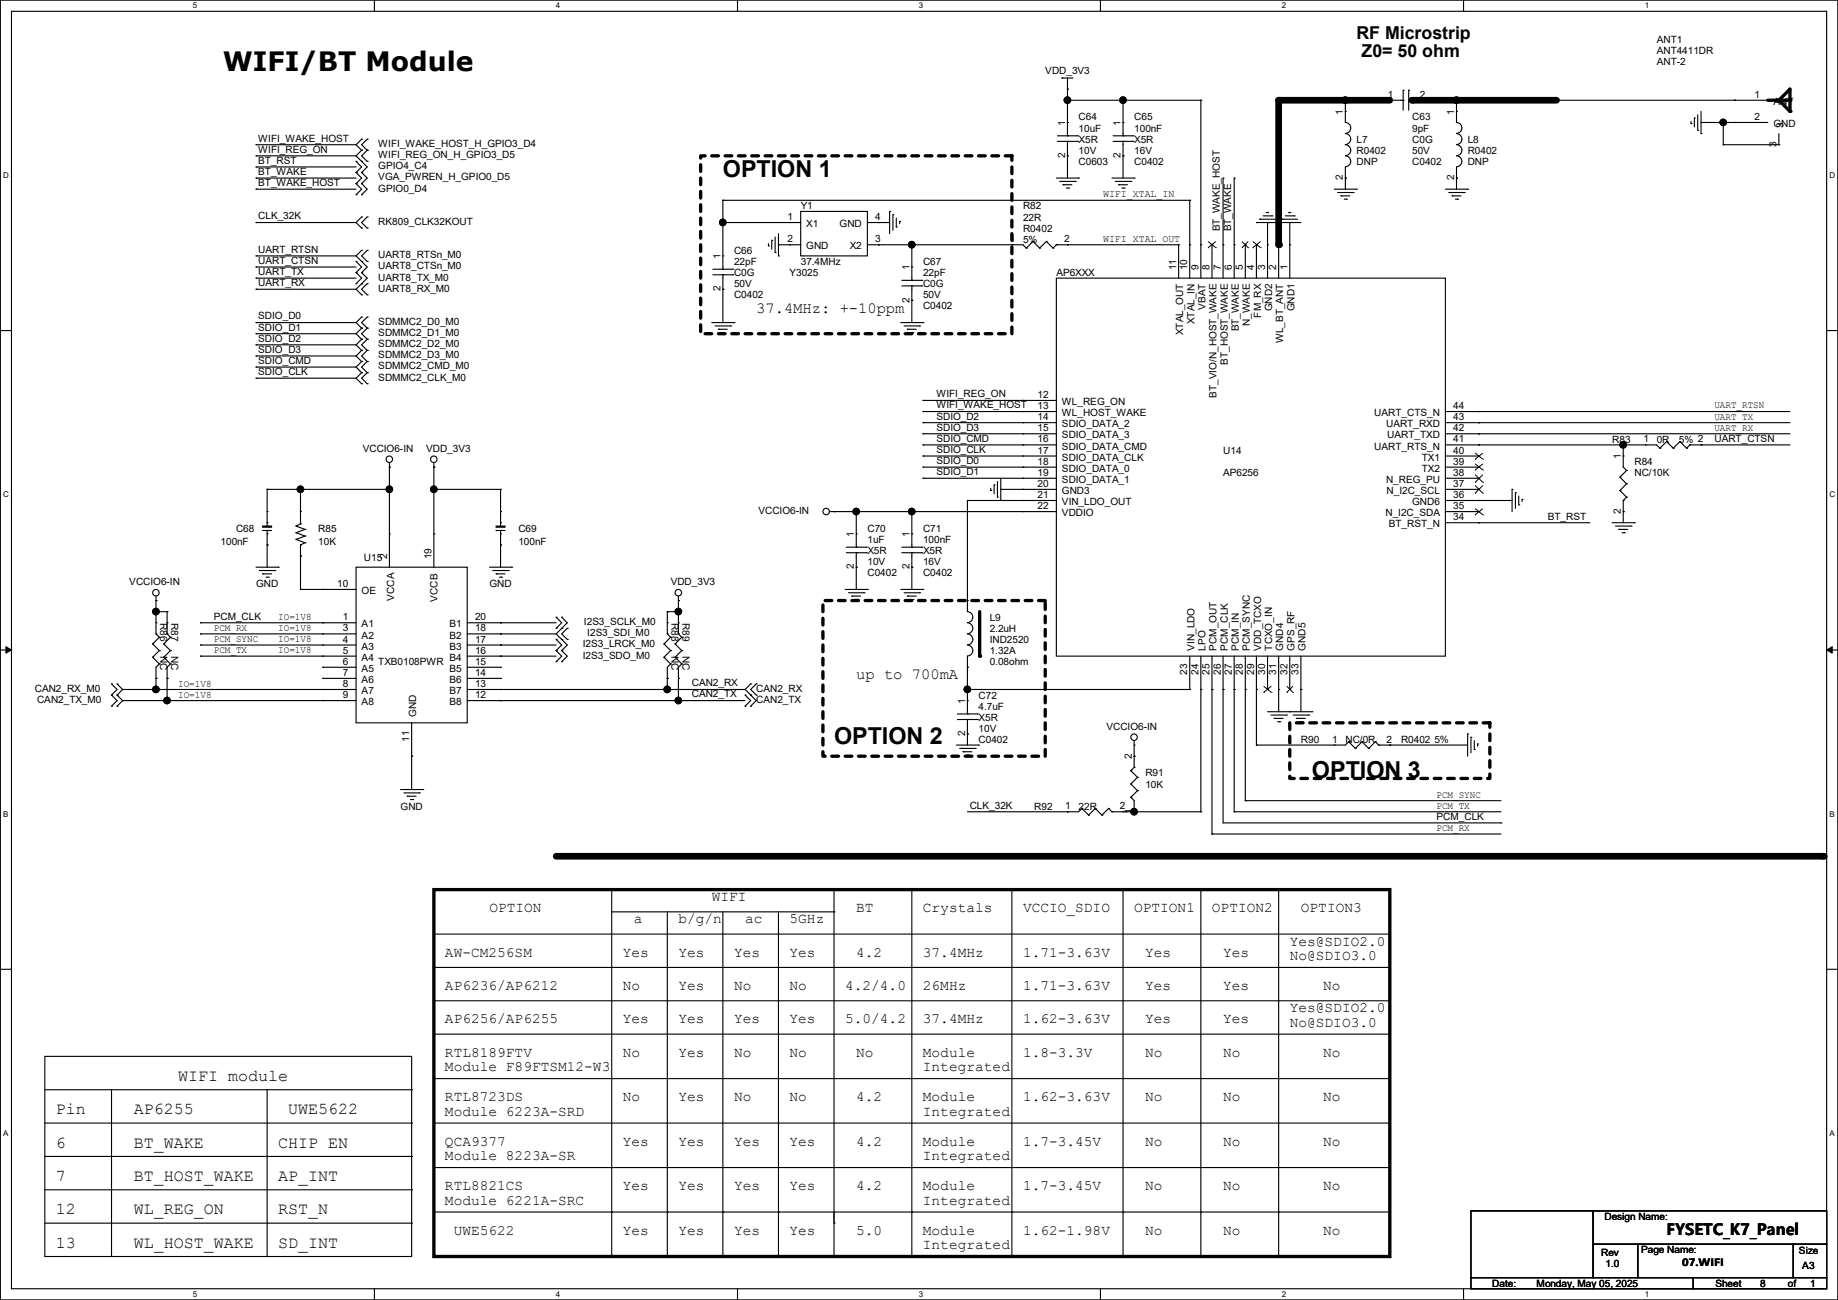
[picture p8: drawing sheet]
<svg xmlns="http://www.w3.org/2000/svg" width="420mm" height="297mm" viewBox="0 0 420 297" stroke-linecap="round" stroke-linejoin="round" font-family="sans-serif">
<path d="M.1 0h419.8v297h-419.8zM2.6 2.6h414.8v291.8h-414.8z" fill="none" stroke="#000" stroke-width=".25"/>
<g fill="#fff">
<path d="M44.1 .3h.9v2h-.9z"/>
<path d="M44.1 294.7h.9v2h-.9z"/>
</g>
<path d="M85.6 0v2.6M85.6 294.4v2.6" fill="none" stroke="#000" stroke-width=".25"/>
<g fill="#fff">
<path d="M127 .3h1v2h-1z"/>
<path d="M127 294.7h1v2h-1z"/>
</g>
<path d="M168.5 0v2.6M168.5 294.4v2.6" fill="none" stroke="#000" stroke-width=".25"/>
<g fill="#fff">
<path d="M210 .3h.9v2h-.9z"/>
<path d="M210 294.7h.9v2h-.9z"/>
</g>
<path d="M251.5 0v2.6M251.5 294.4v2.6" fill="none" stroke="#000" stroke-width=".25"/>
<g fill="#fff">
<path d="M292.9 .3h1v2h-1z"/>
<path d="M292.9 294.7h1v2h-1z"/>
</g>
<path d="M334.4 0v2.6M334.4 294.4v2.6" fill="none" stroke="#000" stroke-width=".25"/>
<g fill="#fff">
<path d="M375.9 .3h1v2h-1z"/>
<path d="M375.9 294.7h1v2h-1z"/>
<path d="M.7 39h1.3v2h-1.3z"/>
<path d="M418 39h1.3v2h-1.3z"/>
<path d="M.7 112h1.3v2h-1.3z"/>
<path d="M418 112h1.3v2h-1.3z"/>
</g>
<path d="M.1 75.5h2.5M417.4 75.5h2.5" fill="none" stroke="#000" stroke-width=".25"/>
<g fill="#fff">
<path d="M.7 185h1.2v1.9h-1.2z"/>
<path d="M418 185h1.2v1.9h-1.2z"/>
</g>
<path d="M.1 148.5h2.5M417.4 148.5h2.5" fill="none" stroke="#000" stroke-width=".25"/>
<path d="M1.4 147.7l1.2 .8-1.2 .7zM417.4 148.5l1.3-.8v1.5z" fill="#000" stroke="#000" stroke-width=".23"/>
<g fill="#fff">
<path d="M.7 257.9h1.2v2h-1.2z"/>
<path d="M418 257.9h1.2v2h-1.2z"/>
</g>
<g fill="none" stroke="#000" stroke-width=".25">
<path d="M242.7 17.8h.1M242.7 17.8h2.5M243.9 17.8v13.2M58.5 38.1h.1M58.5 33.1h.1M58.5 35.6h.1M58.5 33.1h22.9M58.5 38.1h22.9M58.5 35.6h22.9M81.4 39.4h.1M81.4 36.9h.1M81.4 35.6l2.5 2.5-1.3 1.3"/>
<path d="M81.4 36.9l1.2 1.2-1.2 1.3M81.4 39.4l1.2 1.3-1.2 1.3M81.4 33.1l1.2 1.2M82.6 39.4h.1M82.6 36.9h.1M82.6 31.8h.1M82.6 34.3h.1M82.6 39.4l1.3 1.3-1.3 1.3M82.6 31.8l-1.2 1.3M82.6 34.3l-1.2 1.3M83.9 34.3h.1M83.9 31.8h.1"/>
<path d="M83.9 36.9h.1M83.9 31.8l-1.3 1.3 1.3 1.2M83.9 34.3l-1.3 1.3 1.3 1.3M241.6 32.3h4.6M241.6 31h4.6M243.9 20.4h.1M243.9 31h.1M243.9 32.3h.1M243.9 28h.1M243.9 35.6h.1M243.9 22.9h.1M243.9 32.3v8.4"/>
<path d="M243.9 22.9h30.5M246.2 32.3h.1M246.2 31h.1M254.3 32.3h4.6M254.3 31h4.6M256.6 31h.1M256.6 32.3h.1M256.6 28h.1M256.6 35.6h.1M256.6 22.9h.1M256.6 22.9v8.1M256.6 32.3v8.4"/>
<path d="M258.9 32.3h.1M258.9 31h.1M274.4 22.9h.1M274.4 22.9v40.6M292.2 22.9h.1M292.2 22.9v40.6M292.2 22.9h28.4M307.4 22.9v5.1a1.25 1.25 0 0 1 1.3 1.2 1.25 1.25 0 0 1-1.3 1.3 1.27 1.27 0 0 1 1.3 1.2 1.27 1.27 0 0 1-1.3 1.3M307.4 33.1a1.25 1.25 0 0 1 1.3 1.2 1.25 1.25 0 0 1-1.3 1.3M307.4 35.6a1.25 1.25 0 0 1 1.3 1.3 1.25 1.25 0 0 1-1.3 1.2M307.4 25.4h.1M307.4 22.9h.1"/>
<path d="M307.4 38.1v5.1M317.6 22.9h.1M320.6 22.9h.1M320.6 20.6h.1M320.6 20.6v4.6M321.9 20.6h.1M321.9 22.9h.1M321.9 22.9h82M321.9 20.6v4.6M325.2 22.9h.1M332.8 22.9v5.1a1.25 1.25 0 0 1 1.3 1.2 1.25 1.25 0 0 1-1.3 1.3 1.27 1.27 0 0 1 1.3 1.2 1.27 1.27 0 0 1-1.3 1.3M332.8 33.1a1.25 1.25 0 0 1 1.3 1.2 1.25 1.25 0 0 1-1.3 1.3"/>
<path d="M332.8 35.6a1.25 1.25 0 0 1 1.3 1.3 1.25 1.25 0 0 1-1.3 1.2M332.8 25.4h.1M332.8 22.9h.1M332.8 38.1v5.1M386.4 28.2h.1M386.4 27.7v.5M387.2 27h.1M387.2 27v2M387.9 29.8h.1M387.9 26.2v3.6M388.7 30.5h.1M388.7 25.4v5.1"/>
<path d="M388.7 28h15.2M393.8 28h.1M393.8 33.1h.1M393.8 33.1h12.7M393.8 28v5.1M396.3 22.9h.1M396.3 28h.1M406.5 33.1h.1M406.5 30.5v2.6M58.5 40.7h.1M58.5 43.2h.1M58.5 58.5h.1"/>
<path d="M58.5 50.8h.1M58.5 40.7h22.9M58.5 43.2h22.9M58.5 50.8h22.9M58.5 58.5h22.9M81.4 44.5h.1M81.4 42h.1M81.4 59.7h.1M81.4 42l1.2 1.2-1.2 1.3M81.4 58.5l2.5 2.5-1.3 1.3M81.4 59.7l1.2 1.3-1.2 1.3M81.4 50.8l1.2 1.3"/>
<path d="M82.6 44.5h.1M82.6 42h.1M82.6 59.7h.1M82.6 57.2h.1M82.6 49.6h.1M82.6 52.1h.1M82.6 42l1.3 1.2-1.3 1.3M82.6 57.2l-1.2 1.3M82.6 49.6l-1.2 1.2M83.9 59.7h.1M83.9 57.2h.1M83.9 52.1h.1"/>
<path d="M83.9 49.6h.1M83.9 57.2l-1.3 1.3 1.3 1.2M83.9 49.6l-1.3 1.2 1.3 1.3M165.2 58.5h.1M165.2 45.8h.1M165.2 50.8h.1M165.2 45.8v15.7M165.2 50.8h17.8M165.2 45.8h106.7M175.6 56.2h.1M175.6 55.7v.5M176.4 54.9h.1"/>
<path d="M176.4 54.9v2M177.1 57.7h.1M177.1 54.1v3.6M177.9 58.5h.1M177.9 55.9h.1M177.9 53.4v5.1M177.9 55.9h5.1M180.4 50.8h.1M180.4 55.9h.1M183 48.3h15.2v10.2h-15.2zM198.2 50.8h5.1M198.2 55.9h35.6l.7 .8"/>
<path d="M200.7 55.9h.1M200.7 50.8h.1M203.3 48.3h.1M203.3 48.3v5.1M204 49.1h.1M204 49.1v3.5M204.8 51.9h.1M204.8 49.8v2.1M205.6 50.6h.1M205.6 50.6v.5M208.4 55.9h.1M208.4 55.9v8.2"/>
<path d="M231.2 55.9h.1M234.5 56.7h.1M236.1 55.2h.1M236.1 55.2l-1.6 1.5M236.1 55.2l1.5 1.5M237.6 56.7h.1M239.1 55.2h.1M239.1 55.2l-1.5 1.5M239.1 55.2l1.5 1.5M240.6 56.7h.1M241.4 55.9h.1M241.4 40.7h5.1"/>
<path d="M241.4 55.9l-.8 .8M241.4 55.9h27.9M242.1 41.4h3.6M242.9 42.2h.1M242.9 42.2h2M243.7 43h.5M243.9 55.9h.1M244.2 43h.1M245.7 41.4h.1M246.5 40.7h.1M254.1 40.7h5.1M254.8 41.4h3.6"/>
<path d="M255.6 42.2h.1M255.6 42.2h2M256.4 43h.5M256.9 43h.1M258.4 41.4h.1M259.2 40.7h.1M269.3 55.9h.1M269.3 55.9v7.6M271.9 55.9h.1M271.9 45.8h.1M271.9 45.8v17.7M274.4 55.9h.1"/>
<path d="M276.9 55.9h.1M276.9 55.9v7.6M279.5 55.9h.1M279.5 40.7h.1M279.5 40.7v22.8M282 55.9h.1M282 40.7h.1M282 40.7v22.8M284.6 55.9h.1M284.6 55.9v7.6M287.1 50.8h.1M287.1 55.9h.1"/>
<path d="M287.1 50.8h10.2M287.1 55.9v7.6M287.9 50.1h.1M287.9 50.1h3.5M288.6 49.3h2.1M289.4 48.6h.1M289.4 48.6h.5M289.6 55.9h.1M289.6 50.8h.1M289.6 50.8v12.7M290.7 49.3h.1M292.2 50.8h.1"/>
<path d="M292.2 55.9h.1M292.9 50.1h.1M292.9 50.1h3.6M293.7 49.3h2M294.5 48.6h.1M294.5 48.6h.5M294.7 55.9h.1M294.7 50.8h.1M294.7 50.8v12.7M295.7 49.3h.1M304.9 43.2h5.1M305.6 44h3.6"/>
<path d="M306.4 44.7h.1M306.4 44.7h2M307.2 45.5h.5M307.4 40.7h.1M307.7 45.5h.1M309.2 44h.1M310 43.2h.1M330.3 43.2h5.1M331 44h3.6M331.8 44.7h.1M331.8 44.7h2M332.6 45.5h.5"/>
<path d="M332.8 40.7h.1M333.1 45.5h.1M334.6 44h.1M335.4 43.2h.1M58.5 73.7h.1M58.5 76.2h.1M58.5 78.8h.1M58.5 61h.1M58.5 63.5h.1M58.5 66.1h.1M58.5 73.7h22.9M58.5 76.2h22.9"/>
<path d="M58.5 78.8h22.9M58.5 61h22.9M58.5 63.5h22.9M58.5 66.1h22.9M81.4 62.3h.1M81.4 64.8h.1M81.4 76.2l1.2 1.3M81.4 73.7l1.2 1.3M81.4 78.8l1.2 1.3M81.4 62.3l1.2 1.2-1.2 1.3M81.4 66.1l1.2 1.3M82.6 75h.1"/>
<path d="M82.6 77.5h.1M82.6 72.4h.1M82.6 62.3h.1M82.6 64.8h.1M82.6 67.4h.1M82.6 75l-1.2 1.2M82.6 72.4l-1.2 1.3M82.6 77.5l-1.2 1.3M82.6 62.3l1.3 1.2-2.5 2.6M83.9 77.5h.1M83.9 75h.1M83.9 72.4h.1"/>
<path d="M83.9 67.4h.1M83.9 64.8h.1M83.9 75l-1.3 1.2 1.3 1.3M83.9 72.4l-1.3 1.3 1.3 1.3M83.9 77.5l-1.3 1.3 1.3 1.3M83.9 64.8l-1.3 1.3 1.3 1.3M162.6 73.7h5.1M162.9 62.8h4.6M162.9 61.5h4.6M163.4 74.5h3.6M164.2 75.2h.1M164.2 75.2h2"/>
<path d="M164.9 76h.5M165.2 61.5h.1M165.2 62.8h.1M165.2 66.1h.1M165.2 62.8v10.9M165.4 76h.1M167 74.5h.1M167.5 62.8h.1M167.5 61.5h.1M167.7 73.7h.1M205.8 73.7h5.1M206.1 65.3h4.6"/>
<path d="M206.1 64.1h4.6M206.6 74.5h3.5M207.3 75.2h.1M207.3 75.2h2.1M208.1 76h.5M208.4 64.1h.1M208.4 65.3h.1M208.4 61h.1M208.4 68.6h.1M208.4 65.3v8.4M208.6 76h.1M210.1 74.5h.1"/>
<path d="M210.7 65.3h.1M210.7 64.1h.1M210.9 73.7h.1M241.4 63.5h88.9v86.4h-88.9zM58.5 81.3h.1M58.5 83.9h.1M58.5 86.4h.1M58.5 81.3h22.9M58.5 83.9h22.9M58.5 86.4h22.9M81.4 81.3l1.2 1.3M81.4 86.4l1.2 1.3"/>
<path d="M81.4 83.9l1.2 1.2M82.6 80.1h.1M82.6 82.6h.1M82.6 85.1h.1M82.6 87.7h.1M82.6 80.1l-1.2 1.2M82.6 85.1l-1.2 1.3M82.6 82.6l-1.2 1.3M83.9 80.1h.1M83.9 82.6h.1M83.9 87.7h.1M83.9 85.1h.1"/>
<path d="M83.9 80.1l-1.3 1.2 1.3 1.3M83.9 85.1l-1.3 1.3 1.3 1.3M83.9 82.6l-1.3 1.3 1.3 1.2M210.9 91.5h.1M210.9 94h.1M210.9 96.6h.1M210.9 99.1h.1M210.9 94h30.5M210.9 96.6h30.5M210.9 99.1h30.5M210.9 91.5h30.5M233.8 94h.1"/>
<path d="M233.8 96.6h.1M233.8 99.1h.1M233.8 91.5h.1M330.3 94h78.7M330.3 96.6h78.7M330.3 99.1h78.7M337.9 99.1h.1M337.9 96.6h.1M337.9 94h.1M61 119.4h.1M61 116.9h.1M61 111.8h.1"/>
<path d="M61 111.8v8.4M61 111.8h28M68.7 119.7h.1M68.7 116.9h.1M68.7 111.8h.1M68.7 119.7l-1.1 .5M68.7 111.8v7.9M89 106.7h.1M89 111.8h.1M89 105.7v23.9M99.1 106.7h.1M99.1 111.8h.1"/>
<path d="M99.1 105.7v23.9M99.1 111.8h15.3M114.4 119.4h.1M114.4 116.9h.1M114.4 111.8h.1M114.4 111.8v8.4M189.6 116.9h51.8M190.6 116.9h.1M195.7 116.9h.1M195.7 116.9v8.1M208.4 116.9h.1M208.4 116.9v8.1"/>
<path d="M210.9 101.6h.1M210.9 104.2h.1M210.9 109.3h.1M210.9 106.7h.1M210.9 106.7h30.5M210.9 109.3h30.5M210.9 104.2h30.5M210.9 101.6h30.5M221.1 114.3v25.4a1.25 1.25 0 0 1 1.2 1.3 1.25 1.25 0 0 1-1.2 1.2M221.1 114.3h.1M221.1 114.3h20.3M226.4 112.1h.1"/>
<path d="M226.4 111.5v.6M227.2 110.8h.1M227.2 110.8v2M227.9 113.6h.1M227.9 110v3.6M228.7 114.3h.1M228.7 111.8h.1M228.7 109.3v5M228.7 111.8h12.7M233.8 116.9h.1M233.8 106.7h.1M233.8 104.2h.1"/>
<path d="M233.8 101.6h.1M233.8 109.3h.1M233.8 111.8h.1M233.8 114.3h.1M330.3 119.4h33M330.3 116.9h7.6M330.3 111.8h7.6M330.3 106.7h7.6M330.3 109.3h7.6M330.3 114.3h15.2M330.3 104.2h7.6M330.3 101.6h48.2l.8 .8"/>
<path d="M337.9 111.8h.1M337.9 116.9h.1M337.9 106.7h.1M337.9 109.3h.1M337.9 114.3h.1M337.9 104.2h.1M337.9 119.4h.1M337.9 101.6h.1M345.5 111.8h.1M345.5 111.8v5.1M346.3 112.6h.1M346.3 112.6v3.5"/>
<path d="M347 115.4h.1M347 113.3v2.1M347.8 114.1h.1M347.8 114.1v.5M368.4 119.4h5.1M370.2 109h.1M370.2 112.1h.1M370.2 109l1.5 1.5M370.2 112.1l1.5 1.5M370.9 114.3h.1M370.9 104.2h.1M370.9 116.9h.1"/>
<path d="M370.9 101.6h.1M370.9 101.6v5.1l.8 .8M370.9 114.3v5.1M371.7 107.5h.1M371.7 110.5h.1M371.7 113.6h.1M371.7 107.5l-1.5 1.5M371.7 110.5l-1.5 1.6M371.7 113.6l-.8 .7M373.5 119.4h.1M376 101.6h.1M379.3 102.4h.1"/>
<path d="M380.8 100.9h.1M380.8 100.9l-1.5 1.5M380.8 100.9l1.6 1.5M382.4 102.4h.1M383.9 100.9h.1M383.9 100.9l-1.5 1.5M383.9 100.9l1.5 1.5M385.4 102.4h.1M386.2 101.6h.1M386.2 101.6h22.8M386.2 101.6l-.8 .8M388.7 101.6h.1"/>
<path d="M35.6 137.2h.1M35.6 139.7h.1M35.6 136.2v8.6M35.6 139.7h2.6M38.2 139.7h.1M38.2 139.7v5.1M58.5 129.6h5.1M59.3 130.3h3.5M60 131.1h.1M60 121.2h.1M60 131.1h2.1M60 121.2h2.1"/>
<path d="M60.8 131.9h.5M61 122h.1M61 124.5h.1M61 121.2v8.4M61.3 131.9h.1M62.8 130.3h.1M63.6 129.6h.1M67.6 120.2h.1M67.6 121.7h.1M67.6 123.2h.1M67.6 120.2l2.1 .7M67.6 121.7l2.1 .8"/>
<path d="M67.6 123.2l2.1 .8M68.7 124.5h.1M68.7 127h.1M68.7 134.7h.1M68.7 134.7h12.7M68.7 124.5v10.2M69.7 120.9h.1M69.7 122.5h.1M69.7 124h.1M69.7 120.9l-2.1 .8M69.7 122.5l-2.1 .7M69.7 124l-1 .5"/>
<path d="M73.7 134.7h.1M81.4 129.6h25.4v35.5h-25.4zM89 122h.1M99.1 122h.1M111.8 129.6h5.1M112.6 130.3h3.6M113.4 131.1h.1M113.4 121.2h.1M113.4 131.1h2M113.4 121.2h2M114.1 131.9h.5M114.4 122h.1"/>
<path d="M114.4 124.5h.1M114.4 121.2v8.4M114.6 131.9h.1M116.2 130.3h.1M116.9 129.6h.1M152.5 139.7h.1M152.5 139.7v5.1M152.5 139.7h2.5M155 137.2h.1M155 139.7h.1M155 136.2v8.6M193.1 134.7h5.1"/>
<path d="M193.4 126.3h4.6M193.4 125h4.6M193.9 135.4h3.5M194.6 136.2h.1M194.6 136.2h2.1M195.4 136.9h.5M195.7 125h.1M195.7 126.3h.1M195.7 122h.1M195.7 129.6h.1M195.7 126.3v8.4M195.9 136.9h.1"/>
<path d="M197.4 135.4h.1M198 126.3h.1M198 125h.1M198.2 134.7h.1M205.8 134.7h5.1M206.1 126.3h4.6M206.1 125h4.6M206.6 135.4h3.5M207.3 136.2h.1M207.3 136.2h2.1M208.1 136.9h.5M208.4 125h.1"/>
<path d="M208.4 126.3h.1M208.4 122h.1M208.4 129.6h.1M208.4 126.3v8.4M208.6 136.9h.1M210.1 135.4h.1M210.7 126.3h.1M210.7 125h.1M210.9 134.7h.1M221.1 137.2h.1M369.1 120.2h3.6M369.9 120.9h.1"/>
<path d="M369.9 120.9h2M370.7 121.7h.5M371.2 121.7h.1M372.7 120.2h.1M25.5 158.8h.1M25.5 156.3h.1M25.5 156.3l1.3 1.2-1.3 1.3M25.5 158.8l1.3 1.3-1.3 1.2M26.8 156.3h.1M26.8 158.8h.1M26.8 156.3l1.2 1.2M26.8 158.8l1.2 1.3"/>
<path d="M28 157.5h.1M28 157.5l-1.2 1.3M28 157.5h53.4M34.9 150.2h.1M34.9 147.1h.1M34.9 150.2l1.5 1.5M34.9 147.1l1.5 1.5M35.6 144.8h.1M35.6 155h.1M35.6 142.3h.1M35.6 157.5h.1M35.6 144.8l.8 .8"/>
<path d="M36.4 151.7h.1M36.4 148.6h.1M36.4 145.6h.1M36.4 151.7l-.8 .7v5.1M36.4 148.6l-1.5 1.6M36.4 145.6l-1.5 1.5M37.4 150.2h.1M37.4 147.1h.1M37.4 150.2l1.5 1.5M37.4 147.1l1.5 1.5M38.2 144.8h.1M38.2 155h.1"/>
<path d="M38.2 142.3h.1M38.2 144.8l.7 .8M38.9 151.7h.1M38.9 148.6h.1M38.9 145.6h.1M38.9 151.7l-.7 .7v7.7M38.9 148.6l-1.5 1.6M38.9 145.6l-1.5 1.5M45.8 142.3h.1M45.8 144.8h.1M45.8 147.4h.1M45.8 149.9h.1"/>
<path d="M45.8 142.3h35.6M45.8 144.8h35.6M45.8 147.4h35.6M45.8 149.9h35.6M73.7 142.3h.1M73.7 144.8h.1M73.7 147.4h.1M73.7 149.9h.1M73.7 152.4h.1M73.7 155h.1M73.7 157.5h.1M73.7 152.4h7.7"/>
<path d="M73.7 155h7.7M106.8 142.3h20.3M106.8 144.8h20.3M106.8 147.4h20.3M106.8 149.9h20.3M106.8 152.4h7.6M106.8 155h7.6M106.8 157.5h63.5M114.4 157.5h.1M114.4 155h.1M114.4 152.4h.1M114.4 149.9h.1"/>
<path d="M114.4 147.4h.1M114.4 144.8h.1M114.4 142.3h.1M127.1 141h.1M127.1 143.6h.1M127.1 148.6h.1M127.1 146.1h.1M127.1 151.2h.1M127.1 141l1.3 1.3-1.3 1.3M127.1 144.8l2.5 2.6-1.2 1.2M127.1 146.1l1.3 1.3-1.3 1.2M127.1 148.6l1.3 1.3-1.3 1.3"/>
<path d="M128.4 141h.1M128.4 143.6h.1M128.4 146.1h.1M128.4 148.6h.1M128.4 151.2h.1M128.4 141l1.2 1.3-2.5 2.5M128.4 148.6l1.2 1.3-1.2 1.3M129.6 143.6h.1M129.6 146.1h.1M129.6 143.6l-1.2 1.2 1.2 1.3M151.7 150.2h.1M151.7 147.1h.1"/>
<path d="M151.7 150.2l1.5 1.5M151.7 147.1l1.5 1.5M152.5 144.8h.1M152.5 155h.1M152.5 142.3h.1M152.5 157.5h.1M152.5 144.8l.7 .8M153.2 151.7h.1M153.2 148.6h.1M153.2 145.6h.1M153.2 151.7l-.7 .7v5.1M153.2 148.6l-1.5 1.6"/>
<path d="M153.2 145.6l-1.5 1.5M154.3 150.2h.1M154.3 147.1h.1M154.3 150.2l1.5 1.5M154.3 147.1l1.5 1.5M155 144.8h.1M155 155h.1M155 142.3h.1M155 144.8l.8 .8M155.8 151.7h.1M155.8 148.6h.1M155.8 145.6h.1"/>
<path d="M155.8 151.7l-.8 .7v7.7M155.8 148.6l-1.5 1.6M155.8 145.6l-1.5 1.5M170.3 158.8h.1M170.3 157.5l2.5 2.6-1.3 1.2M170.3 158.8l1.2 1.3-1.2 1.2M171.5 158.8h.1M171.5 156.3h.1M171.5 156.3l-1.2 1.2M172.8 156.3h.1M172.8 158.8h.1M172.8 156.3l-1.3 1.2 1.3 1.3"/>
<path d="M221.1 142.3a1.25 1.25 0 0 1 1.2 1.2 1.25 1.25 0 0 1-1.2 1.3M221.1 144.8a1.25 1.25 0 0 1 1.2 1.3 1.25 1.25 0 0 1-1.2 1.2M221.1 147.4a1.25 1.25 0 0 1 1.2 1.2 1.25 1.25 0 0 1-1.2 1.3M221.1 152.4h.1M221.1 157.5h.1M221.1 149.9v13.2M221.1 157.5h50.8M271.9 157.5h.1M271.9 149.9v7.6M274.4 157.5h.1M274.4 149.9v35.6M276.9 157.5h.1"/>
<path d="M276.9 149.9v40.6M279.5 157.5h.1M279.5 149.9v38.1h63.5M282 157.5h.1M282 149.9v35.6M284.6 157.5h.1M284.6 149.9v33M287.1 157.5h.1M287.1 149.9v20.3M289.6 157.5h.1M289.6 149.9v7.6M292.2 157.5h.1"/>
<path d="M292.2 149.9v12.7M294.7 157.5h.1M294.7 149.9v7.6M297.3 157.5h.1M297.3 149.9v12.7M25.5 161.3h.1M26.8 161.3h.1M28 160.1h.1M28 160.1l-1.2 1.2M28 160.1h53.4M38.2 160.1h.1M73.7 160.1h.1"/>
<path d="M94.1 172.8h.1M94.1 165.1v15.3M106.8 160.1h63.5M114.4 160.1h.1M155 160.1h.1M170.3 161.3h.1M171.5 161.3h.1M218.5 170.2h5.1M218.8 164.4h4.6M218.8 163.1h4.6M219.3 171h3.5M220 171.7h.1"/>
<path d="M220 171.7h2.1M220.8 172.5h.5M221.1 163.1h.1M221.1 164.4h.1M221.1 160.1h.1M221.1 167.7h.1M221.1 164.4v5.8M221.3 172.5h.1M222.8 171h.1M223.4 164.4h.1M223.4 163.1h.1M223.6 170.2h.1"/>
<path d="M258.4 179.1h.1M258.4 176.1h.1M258.4 179.1l1.5 1.5M258.4 176.1l1.5 1.5M259.2 170.2h.1M259.2 175.3h.1M259.2 172.8h.1M259.2 169.2v6.1M259.2 175.3l-.8 .8M259.9 177.6h.1M259.9 177.6l-1.5 1.5M287.1 170.2h.1"/>
<path d="M289.6 162.6h10.2M290.4 163.4h3.6M291.2 164.1h.1M291.2 164.1h2M291.9 164.9h.5M292.4 164.9h.1M294 163.4h.1M294.7 162.6h.1M295.5 163.4h3.5M296.2 164.1h.1M296.2 164.1h2.1M297 164.9h.5"/>
<path d="M297.5 164.9h.1M299 163.4h.1M299.8 162.6h.1M304.9 170.2h.1M308.2 169.5h.1M308.2 169.5l-.8 .7h-20.3M308.2 169.5l1.5 1.5M309.7 171h.1M311.2 169.5h.1M311.2 169.5l-1.5 1.5M311.2 169.5l1.6 1.5M312.8 171h.1"/>
<path d="M314.3 169.5h.1M314.3 169.5l-1.5 1.5M314.3 169.5l.7 .7M315 170.2h.1M315 170.2h20.4M317.6 170.2h.1M335.4 167.7h.1M335.4 167.7v5.1M336.1 168.4h.1M336.1 168.4v3.6M336.9 171.2h.1M336.9 169.2v2"/>
<path d="M337.7 170h.1M337.7 170v.5M91.5 180.4h5.1M92.3 181.1h3.5M93 181.9h.1M93 181.9h2.1M93.8 182.7h.5M94.3 182.7h.1M95.8 181.1h.1M96.6 180.4h.1M243.9 185.5h.1M247.2 184.7h.1"/>
<path d="M247.2 184.7l-.7 .8h-25.4M247.2 184.7l1.6 1.5M248.8 186.2h.1M250.3 184.7h.1M250.3 184.7l-1.5 1.5M250.3 184.7l1.5 1.5M251.8 186.2h.1M253.3 184.7h.1M253.3 184.7l-1.5 1.5M253.3 184.7l.8 .8M254.1 185.5h.1M254.1 185.5h20.3"/>
<path d="M256.6 185.5h.1M258.4 182.2h.1M258.4 182.2l.8 .7v2.6M259.2 185.5h.1M259.9 180.6h.1M259.9 180.6l-1.5 1.6M274.4 185.5h.1M276.9 190.5h.1M276.9 190.5h66.1M282 185.5h.1M282 185.5h61M284.6 182.9h.1"/>
<path d="M284.6 182.9h58.4M343 188h.1M99.1 213.4h.1M99.1 213.4h218.5M139.8 203.2v83.9M139.8 208.3h50.8M152.5 208.3v78.8M165.2 208.3v78.8M177.9 208.3v78.8M190.6 208.3h.1M190.6 203.2v83.9M208.4 203.2v83.9"/>
<path d="M231.2 203.2v83.9M256.6 203.2v83.9M274.4 203.2v83.9M292.2 203.2v83.9M317.6 203.2v83.9M.1 221.4h2.5M99.1 236.3h.1M99.1 228.6h.1M99.1 221h.1M99.1 236.3h218.5M99.1 228.6h218.5M99.1 221h218.5"/>
<path d="M417.4 221.4h2.5M10.2 241.3h83.9v45.8h-83.9zM10.2 256.6h83.9M10.2 249h83.9M25.5 249v38.1M61 249v38.1M94.1 256.6h.1M94.1 249h.1M99.1 246.4h.1M99.1 256.6h.1M99.1 246.4h218.5M99.1 256.6h218.5"/>
<path d="M10.2 264.2h83.9M10.2 271.8h83.9M10.2 279.4h83.9M94.1 264.2h.1M94.1 271.8h.1M94.1 279.4h.1M99.1 266.7h.1M99.1 276.9h.1M99.1 266.7h218.5M99.1 276.9h218.5M139.8 276.9h.1M152.5 276.9h.1"/>
<path d="M165.2 276.9h.1M177.9 276.9h.1M190.6 279.4h.1M208.4 276.9h.1M231.2 276.9h.1M256.6 276.9h.1M274.4 276.9h.1M292.2 276.9h.1M336.1 276.6h28v15.3h-28zM364.1 276.6h53.3v7.7h-53.3zM25.5 287.1h.1M61 287.1h.1"/>
<path d="M139.8 287.1h.1M152.5 287.1h.1M165.2 287.1h.1M177.9 287.1h.1M190.6 287.1h.1M208.4 287.1h.1M231.2 287.1h.1M256.6 287.1h.1M274.4 287.1h.1M292.2 287.1h.1M317.6 287.1h.1M336.1 291.9h50.8v2.5h-50.8z"/>
<path d="M364.1 284.3h10.1v7.6h-10.1zM374.2 284.3h35.6v7.6h-35.6zM386.9 291.9h30.5v2.5h-30.5zM409.8 284.3h7.6v7.6h-7.6z"/>
<circle cx="89" cy="104.9" r=".74"/>
<circle cx="99.1" cy="104.9" r=".74"/>
<circle cx="188.8" cy="116.9" r=".74"/>
<circle cx="35.6" cy="135.4" r=".74"/>
<circle cx="155" cy="135.4" r=".74"/>
<circle cx="259.1" cy="168.4" r=".74"/>
</g>
<path d="M403.9 22.9h5.1M409 20.4v5l-2.5-2.5zM223.9 139.7v10.2M99.1 203.2h218.5v83.9h-218.5z" fill="none" stroke="#000" stroke-width=".76"/>
<path d="M160.1 35.6h71.1v40.6h-71.1zM188 137.2h50.8v35.6h-50.8zM294.7 165.1h45.7v12.7h-45.7z" fill="none" stroke="#000" stroke-width=".76" stroke-dasharray="1.5 1.5"/>
<path d="M317.6 22.9h-25.4v33M322.7 22.9h33M127.1 195.6h289.5" fill="none" stroke="#000" stroke-width="1.5"/>
<g fill="#000">
<circle cx="292.2" cy="22.9" r=".76"/>
<circle cx="322.7" cy="22.9" r=".76"/>
<circle cx="406.5" cy="22.9" r=".38"/>
<circle cx="409" cy="25.4" r=".38"/>
<circle cx="409" cy="22.9" r=".38"/>
<circle cx="292.2" cy="55.9" r=".76"/>
<circle cx="223.9" cy="149.9" r=".38"/>
<circle cx="416.6" cy="195.6" r=".76"/>
</g>
<g fill="none" stroke="#000" stroke-width=".23">
<path d="M276 56.6h.1M276 55.2l1.8 1.4M277.8 56.6h.1M277.8 55.2l-1.8 1.4M283.8 56.6h.1M283.8 55.2l1.4 1.4M285.2 56.6h.1M285.2 55.2l-1.4 1.4M286.3 56.6h.1M286.3 55.2l1.7 1.4M288 56.6h.1M288 55.2l-1.7 1.4"/>
<path d="M337.1 112.7h.1M337.1 117.6h.1M337.1 107.4h.1M337.1 110.2h.1M337.1 104.9h.1M337.1 110.9l1.7 1.8M337.1 116.2l1.7 1.4M337.1 106l1.7 1.4M337.1 108.4l1.7 1.8M337.1 103.5l1.7 1.4M338.8 112.7h.1M338.8 117.6h.1"/>
<path d="M338.8 107.4h.1M338.8 110.2h.1M338.8 104.9h.1M338.8 110.9l-1.7 1.8M338.8 116.2l-1.7 1.4M338.8 106l-1.7 1.4M338.8 108.4l-1.7 1.8M338.8 103.5l-1.7 1.4M288.7 158.2h.1M288.7 156.8l1.8 1.4M290.5 158.2h.1M290.5 156.8l-1.8 1.4"/>
<path d="M294 158.2h.1M294 156.8l1.5 1.4M295.5 158.2h.1M295.5 156.8l-1.5 1.4"/>
</g>
<g fill="#000" stroke="#000" stroke-width=".25">
<path d="M60 120.2h2.1v.2h-2.1z" fill-rule="evenodd"/>
<path d="M113.4 120.2h2v.2h-2z" fill-rule="evenodd"/>
<circle cx="243.9" cy="22.9" r=".74"/>
<circle cx="256.6" cy="22.9" r=".74"/>
<circle cx="307.4" cy="22.9" r=".74"/>
<circle cx="332.8" cy="22.9" r=".74"/>
<circle cx="393.8" cy="28" r=".74"/>
<circle cx="165.2" cy="50.8" r=".74"/>
<circle cx="208.3" cy="55.9" r=".74"/>
<circle cx="68.6" cy="111.8" r=".74"/>
<circle cx="89" cy="111.8" r=".74"/>
<circle cx="99.1" cy="111.8" r=".74"/>
<circle cx="195.6" cy="116.9" r=".74"/>
<circle cx="208.3" cy="116.9" r=".74"/>
<circle cx="370.9" cy="101.6" r=".74"/>
<circle cx="35.6" cy="139.7" r=".74"/>
<circle cx="155" cy="139.7" r=".74"/>
<circle cx="35.6" cy="157.5" r=".74"/>
<circle cx="152.5" cy="157.5" r=".74"/>
<circle cx="221" cy="157.5" r=".74"/>
<circle cx="38.2" cy="160" r=".74"/>
<circle cx="155" cy="160" r=".74"/>
<circle cx="259.1" cy="185.4" r=".74"/>
</g>
<text font-size="6.1" x="50.9" y="16.3">WIFI/BT Module</text>
<g font-size="5.3">
<text x="165.2" y="40.5">OPTION 1</text>
<text x="190.6" y="170.1">OPTION 2</text>
<text x="299.8" y="177.7">OPTION 3</text>
</g>
<g font-size="4.1">
<text x="310" y="8.9">RF Microstrip</text>
<text x="311.1" y="13.1">Z0= 50 ohm</text>
</g>
<g font-size="3.8">
<text x="40.7" y="247">WIFI module</text>
<text x="12.8" y="254.6">Pin</text>
<text x="30.6" y="254.6">AP6255</text>
<text x="65.9" y="254.6">UWE5622</text>
<text x="12.8" y="262.2">6</text>
<text x="30.6" y="262.2">BT_WAKE</text>
<text x="63.6" y="262.2">CHIP EN</text>
<text x="12.8" y="269.8">7</text>
<text x="30.6" y="269.8">BT_HOST_WAKE</text>
<text x="63.6" y="269.8">AP_INT</text>
<text x="12.8" y="277.5">12</text>
<text x="30.6" y="277.5">WL_REG_ON</text>
<text x="63.6" y="277.5">RST_N</text>
<text x="12.8" y="285.1">13</text>
<text x="30.6" y="285.1">WL_HOST_WAKE</text>
<text x="63.6" y="285.1">SD_INT</text>
</g>
<g font-size="3.6">
<text x="172.8" y="71.4">37.4MHz: +-10ppm</text>
<text x="195.7" y="155.2">up to 700mA</text>
<text x="380.8" y="282.2">FYSETC_K7_Panel</text>
</g>
<g font-size="3.3">
<text x="111.8" y="208.4">OPTION</text>
<text x="162.6" y="205.9">WIFI</text>
<text x="195.7" y="208.4">BT</text>
<text x="210.9" y="208.4">Crystals</text>
<text x="233.8" y="208.4">VCCIO_SDIO</text>
<text x="259.2" y="208.4">OPTION1</text>
<text x="277" y="208.4">OPTION2</text>
<text x="297.3" y="208.4">OPTION3</text>
<text x="144.9" y="210.9">a</text>
<text x="155" y="210.9">b/g/n</text>
<text x="170.3" y="210.9">ac</text>
<text x="180.4" y="210.9">5GHz</text>
<text x="101.7" y="218.6">AW-CM256SM</text>
<text x="142.3" y="218.6">Yes</text>
<text x="155" y="218.6">Yes</text>
<text x="167.7" y="218.6">Yes</text>
<text x="180.4" y="218.6">Yes</text>
<text x="195.7" y="218.6">4.2</text>
<text x="210.9" y="218.6">37.4MHz</text>
<text x="233.8" y="218.6">1.71-3.63V</text>
<text x="261.7" y="218.6">Yes</text>
<text x="279.5" y="218.6">Yes</text>
<text x="294.7" y="216">Yes@SDIO2.0</text>
<text x="294.7" y="219.3">No@SDIO3.0</text>
<text x="101.7" y="226.2">AP6236/AP6212</text>
<text x="142.3" y="226.2">No</text>
<text x="155" y="226.2">Yes</text>
<text x="167.7" y="226.2">No</text>
<text x="180.4" y="226.2">No</text>
<text x="193.1" y="226.2">4.2/4.0</text>
<text x="210.9" y="226.2">26MHz</text>
<text x="233.8" y="226.2">1.71-3.63V</text>
<text x="261.7" y="226.2">Yes</text>
<text x="279.5" y="226.2">Yes</text>
<text x="302.4" y="226.2">No</text>
<text x="101.7" y="233.8">AP6256/AP6255</text>
<text x="142.3" y="233.8">Yes</text>
<text x="155" y="233.8">Yes</text>
<text x="167.7" y="233.8">Yes</text>
<text x="180.4" y="233.8">Yes</text>
<text x="193.1" y="233.8">5.0/4.2</text>
<text x="210.9" y="233.8">37.4MHz</text>
<text x="233.8" y="233.8">1.62-3.63V</text>
<text x="261.7" y="233.8">Yes</text>
<text x="279.5" y="233.8">Yes</text>
<text x="294.7" y="231.3">Yes@SDIO2.0</text>
<text x="294.7" y="234.6">No@SDIO3.0</text>
<text x="101.7" y="241.4">RTL8189FTV</text>
<text x="101.7" y="244.7">Module F89FTSM12-W3</text>
<text x="142.3" y="241.4">No</text>
<text x="155" y="241.4">Yes</text>
<text x="167.7" y="241.4">No</text>
<text x="180.4" y="241.4">No</text>
<text x="195.7" y="241.4">No</text>
<text x="210.9" y="241.4">Module</text>
<text x="210.9" y="244.7">Integrated</text>
<text x="233.8" y="241.4">1.8-3.3V</text>
<text x="261.7" y="241.4">No</text>
<text x="279.5" y="241.4">No</text>
<text x="302.4" y="241.4">No</text>
<text x="101.7" y="251.6">RTL8723DS</text>
<text x="142.3" y="251.6">No</text>
<text x="155" y="251.6">Yes</text>
<text x="167.7" y="251.6">No</text>
<text x="180.4" y="251.6">No</text>
<text x="195.7" y="251.6">4.2</text>
<text x="210.9" y="251.6">Module</text>
<text x="233.8" y="251.6">1.62-3.63V</text>
<text x="261.7" y="251.6">No</text>
<text x="279.5" y="251.6">No</text>
<text x="302.4" y="251.6">No</text>
<text x="101.7" y="254.9">Module 6223A-SRD</text>
<text x="210.9" y="254.9">Integrated</text>
<text x="101.7" y="261.7">QCA9377</text>
<text x="142.3" y="261.7">Yes</text>
<text x="155" y="261.7">Yes</text>
<text x="167.7" y="261.7">Yes</text>
<text x="180.4" y="261.7">Yes</text>
<text x="195.7" y="261.7">4.2</text>
<text x="210.9" y="261.7">Module</text>
<text x="233.8" y="261.7">1.7-3.45V</text>
<text x="261.7" y="261.7">No</text>
<text x="279.5" y="261.7">No</text>
<text x="302.4" y="261.7">No</text>
<text x="101.7" y="265">Module 8223A-SR</text>
<text x="210.9" y="265">Integrated</text>
<text x="101.7" y="271.9">RTL8821CS</text>
<text x="101.7" y="275.2">Module 6221A-SRC</text>
<text x="142.3" y="271.9">Yes</text>
<text x="155" y="271.9">Yes</text>
<text x="167.7" y="271.9">Yes</text>
<text x="180.4" y="271.9">Yes</text>
<text x="195.7" y="271.9">4.2</text>
<text x="210.9" y="271.9">Module</text>
<text x="210.9" y="275.2">Integrated</text>
<text x="233.8" y="271.9">1.7-3.45V</text>
<text x="261.7" y="271.9">No</text>
<text x="279.5" y="271.9">No</text>
<text x="302.4" y="271.9">No</text>
<text x="103.7" y="282.1">UWE5622</text>
<text x="142.3" y="282.1">Yes</text>
<text x="155" y="282.1">Yes</text>
<text x="167.7" y="282.1">Yes</text>
<text x="180.4" y="282.1">Yes</text>
<text x="195.7" y="282.1">5.0</text>
<text x="210.9" y="282.1">Module</text>
<text x="210.9" y="285.4">Integrated</text>
<text x="233.8" y="282.1">1.62-1.98V</text>
<text x="261.7" y="282.1">No</text>
<text x="279.5" y="282.1">No</text>
<text x="302.4" y="282.1">No</text>
</g>
<g font-size="2.3">
<text x="378.6" y="9.7">ANT1</text>
<text x="238.9" y="16.8">VDD_3V3</text>
<text x="378.6" y="12.3">ANT4411DR</text>
<text x="378.6" y="14.8">ANT-2</text>
<text x="317.1" y="22.4">1</text>
<text x="324.5" y="22.4">2</text>
<text x="400.9" y="22.4">1</text>
<text x="405.2" y="24">ANT</text>
<text x="243.4" y="28.7" transform="rotate(-90 243.4 28.7)">1</text>
<text x="246.5" y="27.5">C64</text>
<text x="256.1" y="28.7" transform="rotate(-90 256.1 28.7)">1</text>
<text x="259.2" y="27.5">C65</text>
<text x="306.9" y="26.2" transform="rotate(-90 306.9 26.2)">1</text>
<text x="322.7" y="27.5">C63</text>
<text x="332.3" y="26.2" transform="rotate(-90 332.3 26.2)">1</text>
<text x="400.9" y="27.4">2</text>
<text x="405.2" y="29">GND</text>
<text x="407.5" y="29.2" transform="rotate(-90 407.5 29.2)">3</text>
<text x="59" y="32.3">WIFI_WAKE_HOST</text>
<text x="59" y="34.9">WIFI_REG_ON</text>
<text x="86.4" y="33.6">WIFI_WAKE_HOST_H_GPIO3_D4</text>
<text x="246.5" y="30.1">10uF</text>
<text x="246.5" y="32.6">X5R</text>
<text x="246.5" y="35.1">10V</text>
<text x="259.2" y="30.1">100nF</text>
<text x="259.2" y="32.6">X5R</text>
<text x="259.2" y="35.1">16V</text>
<text x="310" y="32.6">L7</text>
<text x="310" y="35.1">R0402</text>
<text x="322.7" y="30.1">9pF</text>
<text x="322.7" y="32.6">C0G</text>
<text x="322.7" y="35.1">50V</text>
<text x="335.4" y="32.6">L8</text>
<text x="335.4" y="35.1">R0402</text>
<text x="405.9" y="33.6" transform="rotate(-90 405.9 33.6)">3</text>
<text x="59" y="37.4">BT_RST</text>
<text x="59" y="40">BT_WAKE</text>
<text x="86.4" y="38.7">GPIO4_C4</text>
<text x="86.4" y="41.2">VGA_PWREN_H_GPIO0_D5</text>
<text x="86.4" y="36.2">WIFI_REG_ON_H_GPIO3_D5</text>
<text x="243.4" y="36.1" transform="rotate(-90 243.4 36.1)">2</text>
<text x="246.5" y="37.7">C0603</text>
<text x="256.1" y="36.1" transform="rotate(-90 256.1 36.1)">2</text>
<text x="259.2" y="37.7">C0402</text>
<text x="306.9" y="41.2" transform="rotate(-90 306.9 41.2)">2</text>
<text x="310" y="37.7">DNP</text>
<text x="322.7" y="37.7">C0402</text>
<text x="332.3" y="41.2" transform="rotate(-90 332.3 41.2)">2</text>
<text x="335.4" y="37.7">DNP</text>
<text x="59" y="42.5">BT_WAKE_HOST</text>
<text x="86.4" y="43.8">GPIO0_D4</text>
<text x="183" y="47.8">Y1</text>
<text x="233.8" y="47.8">R82</text>
<text x="252.1" y="45">WIFI_XTAL_IN</text>
<text x="59" y="50.1">CLK_32K</text>
<text x="86.4" y="51.4">RK809_CLK32KOUT</text>
<text x="179.9" y="50.3">1</text>
<text x="184.2" y="51.9">X1</text>
<text x="191.9" y="51.9">GND</text>
<text x="200" y="50.3">4</text>
<text x="233.8" y="50.4">22R</text>
<text x="233.8" y="52.9">R0402</text>
<text x="278.8" y="52.9" transform="rotate(-90 278.8 52.9)">BT_WAKE_HOST</text>
<text x="281.3" y="52.9" transform="rotate(-90 281.3 52.9)">BT_WAKE</text>
<text x="59" y="57.7">UART_RTSN</text>
<text x="86.4" y="59">UART8_RTSn_M0</text>
<text x="164.6" y="59.2" transform="rotate(-90 164.6 59.2)">1</text>
<text x="167.7" y="58">C66</text>
<text x="179.9" y="55.4">2</text>
<text x="184.2" y="57">GND</text>
<text x="194.2" y="57">X2</text>
<text x="200" y="55.4">3</text>
<text x="230.7" y="55.4">1</text>
<text x="233.8" y="55.5">5%</text>
<text x="243.2" y="55.4">2</text>
<text x="252.1" y="55.2">WIFI_XTAL_OUT</text>
<text x="59" y="60.3">UART_CTSN</text>
<text x="59" y="62.8">UART_TX</text>
<text x="59" y="65.4">UART_RX</text>
<text x="86.4" y="61.6">UART8_CTSn_M0</text>
<text x="86.4" y="64.1">UART8_TX_M0</text>
<text x="167.7" y="60.5">22pF</text>
<text x="167.7" y="63.1">C0G</text>
<text x="167.7" y="65.6">50V</text>
<text x="180.4" y="63.1">Y3025</text>
<text x="183" y="60.5">37.4MHz</text>
<text x="207.8" y="61.8" transform="rotate(-90 207.8 61.8)">1</text>
<text x="210.9" y="60.5">C67</text>
<text x="210.9" y="63.1">22pF</text>
<text x="210.9" y="65.6">C0G</text>
<text x="241.4" y="63.1">AP6XXX</text>
<text x="268.8" y="61.8" transform="rotate(-90 268.8 61.8)">11</text>
<text x="271.3" y="61.8" transform="rotate(-90 271.3 61.8)">10</text>
<text x="273.9" y="61.8" transform="rotate(-90 273.9 61.8)">9</text>
<text x="276.4" y="61.8" transform="rotate(-90 276.4 61.8)">8</text>
<text x="278.9" y="61.8" transform="rotate(-90 278.9 61.8)">7</text>
<text x="281.5" y="61.8" transform="rotate(-90 281.5 61.8)">6</text>
<text x="284" y="61.8" transform="rotate(-90 284 61.8)">5</text>
<text x="286.6" y="61.8" transform="rotate(-90 286.6 61.8)">4</text>
<text x="289.1" y="61.8" transform="rotate(-90 289.1 61.8)">3</text>
<text x="291.6" y="61.8" transform="rotate(-90 291.6 61.8)">2</text>
<text x="294.2" y="61.8" transform="rotate(-90 294.2 61.8)">1</text>
<text x="86.4" y="66.6">UART8_RX_M0</text>
<text x="164.6" y="66.6" transform="rotate(-90 164.6 66.6)">2</text>
<text x="167.7" y="68.2">C0402</text>
<text x="207.8" y="69.1" transform="rotate(-90 207.8 69.1)">2</text>
<text x="210.9" y="70.7">C0402</text>
<text x="210.9" y="68.2">50V</text>
<text x="275.5" y="70.8" transform="rotate(-90 275.5 70.8)">VBAT</text>
<text x="290.7" y="71.1" transform="rotate(-90 290.7 71.1)">GND2</text>
<text x="295.8" y="71.1" transform="rotate(-90 295.8 71.1)">GND1</text>
<text x="59" y="73">SDIO_D0</text>
<text x="59" y="75.5">SDIO_D1</text>
<text x="86.4" y="76.8">SDMMC2_D1_M0</text>
<text x="86.4" y="74.3">SDMMC2_D0_M0</text>
<text x="270.4" y="76.6" transform="rotate(-90 270.4 76.6)">XTAL_OUT</text>
<text x="272.9" y="74.1" transform="rotate(-90 272.9 74.1)">XTAL_IN</text>
<text x="283.1" y="75.7" transform="rotate(-90 283.1 75.7)">BT_WAKE</text>
<text x="285.6" y="74.5" transform="rotate(-90 285.6 74.5)">N_WAKE</text>
<text x="288.2" y="72.5" transform="rotate(-90 288.2 72.5)">FM_RX</text>
<text x="59" y="78.1">SDIO_D2</text>
<text x="59" y="80.6">SDIO_D3</text>
<text x="59" y="83.1">SDIO_CMD</text>
<text x="86.4" y="79.3">SDMMC2_D2_M0</text>
<text x="86.4" y="81.9">SDMMC2_D3_M0</text>
<text x="280.5" y="83.3" transform="rotate(-90 280.5 83.3)">BT_HOST_WAKE</text>
<text x="293.2" y="78.3" transform="rotate(-90 293.2 78.3)">WL_BT_ANT</text>
<text x="59" y="85.7">SDIO_CLK</text>
<text x="86.4" y="87">SDMMC2_CLK_M0</text>
<text x="86.4" y="84.4">SDMMC2_CMD_M0</text>
<text x="214" y="90.8">WIFI_REG_ON</text>
<text x="214" y="93.3">WIFI_WAKE_HOST</text>
<text x="214" y="95.8">SDIO_D2</text>
<text x="237.1" y="93.5">13</text>
<text x="237.1" y="90.9">12</text>
<text x="242.7" y="95.1">WL_HOST_WAKE</text>
<text x="242.7" y="92.5">WL_REG_ON</text>
<text x="278" y="90.8" transform="rotate(-90 278 90.8)">BT_VIO/N_HOST_WAKE</text>
<text x="314" y="95.1">UART_CTS_N</text>
<text x="332.1" y="93.5">44</text>
<text x="391.8" y="93.3">UART_RTSN</text>
<text x="391.8" y="95.8">UART_TX</text>
<text x="214" y="98.4">SDIO_D3</text>
<text x="214" y="100.9">SDIO_CMD</text>
<text x="237.1" y="96">14</text>
<text x="237.1" y="101.1">16</text>
<text x="237.1" y="98.6">15</text>
<text x="242.7" y="97.6">SDIO_DATA_2</text>
<text x="242.7" y="100.2">SDIO_DATA_3</text>
<text x="316.8" y="97.6">UART_RXD</text>
<text x="317" y="100.2">UART_TXD</text>
<text x="332.1" y="98.6">42</text>
<text x="332.1" y="96">43</text>
<text x="332.1" y="101.1">41</text>
<text x="368.4" y="101.2">R83</text>
<text x="375.5" y="101.1">1</text>
<text x="378.6" y="101.2">0R</text>
<text x="383.6" y="101.2">5% 2</text>
<text x="391.8" y="98.4">UART_RX</text>
<text x="391.8" y="100.9">UART_CTSN</text>
<text x="82.9" y="103.2">VCCIO6-IN</text>
<text x="97.4" y="103.2">VDD_3V3</text>
<text x="214" y="103.5">SDIO_CLK</text>
<text x="214" y="106">SDIO_D0</text>
<text x="237.1" y="106.2">18</text>
<text x="237.1" y="103.6">17</text>
<text x="242.7" y="107.8">SDIO_DATA_0</text>
<text x="242.7" y="105.2">SDIO_DATA_CLK</text>
<text x="242.7" y="102.7">SDIO_DATA_CMD</text>
<text x="279.5" y="103.7">U14</text>
<text x="314" y="102.7">UART_RTS_N</text>
<text x="324.9" y="107.8">TX2</text>
<text x="324.9" y="105.2">TX1</text>
<text x="332.1" y="106.2">39</text>
<text x="332.1" y="103.6">40</text>
<text x="370.4" y="104.9" transform="rotate(-90 370.4 104.9)">1</text>
<text x="373.5" y="106.3">R84</text>
<text x="214" y="108.5">SDIO_D1</text>
<text x="237.1" y="108.7">19</text>
<text x="237.1" y="111.3">20</text>
<text x="237.1" y="113.8">21</text>
<text x="242.7" y="110.3">SDIO_DATA_1</text>
<text x="242.7" y="112.9">GND3</text>
<text x="279.5" y="108.8">AP6256</text>
<text x="316.7" y="110.3">N_REG_PU</text>
<text x="316.8" y="112.9">N_I2C_SCL</text>
<text x="332.1" y="111.3">37</text>
<text x="332.1" y="108.7">38</text>
<text x="332.1" y="113.8">36</text>
<text x="373.5" y="108.8">NC/10K</text>
<text x="173.3" y="117.4">VCCIO6-IN</text>
<text x="237.1" y="116.3">22</text>
<text x="242.7" y="117.9">VDDIO</text>
<text x="242.7" y="115.4">VIN_LDO_OUT</text>
<text x="316.6" y="117.9">N_I2C_SDA</text>
<text x="322.7" y="115.4">GND6</text>
<text x="332.1" y="116.3">35</text>
<text x="332.1" y="118.9">34</text>
<text x="353.7" y="118.7">BT_RST</text>
<text x="370.4" y="117.4" transform="rotate(-90 370.4 117.4)">2</text>
<text x="50.4" y="124.5">100nF</text>
<text x="53.9" y="121.5">C68</text>
<text x="72.7" y="121.5">R85</text>
<text x="72.7" y="124.5">10K</text>
<text x="118.5" y="121.5">C69</text>
<text x="118.5" y="124.5">100nF</text>
<text x="195.1" y="122.7" transform="rotate(-90 195.1 122.7)">1</text>
<text x="198.2" y="121.5">C70</text>
<text x="198.2" y="124">1uF</text>
<text x="207.8" y="122.7" transform="rotate(-90 207.8 122.7)">1</text>
<text x="210.9" y="121.5">C71</text>
<text x="210.9" y="124">100nF</text>
<text x="317.4" y="120.5">BT_RST_N</text>
<text x="83.1" y="128.1">U15</text>
<text x="88.4" y="127.8" transform="rotate(-90 88.4 127.8)">2</text>
<text x="98.6" y="127.8" transform="rotate(-90 98.6 127.8)">19</text>
<text x="195.1" y="130.1" transform="rotate(-90 195.1 130.1)">2</text>
<text x="198.2" y="131.7">C0402</text>
<text x="198.2" y="126.6">X5R</text>
<text x="198.2" y="129.1">10V</text>
<text x="207.8" y="130.1" transform="rotate(-90 207.8 130.1)">2</text>
<text x="210.9" y="131.7">C0402</text>
<text x="210.9" y="126.6">X5R</text>
<text x="210.9" y="129.1">16V</text>
<text x="29.6" y="133.7">VCCIO6-IN</text>
<text x="58.5" y="134.2">GND</text>
<text x="77.1" y="134.1">10</text>
<text x="82.6" y="135.7">OE</text>
<text x="90" y="137.2" transform="rotate(-90 90 137.2)">VCCA</text>
<text x="100" y="137.4" transform="rotate(-90 100 137.4)">VCCB</text>
<text x="111.9" y="134.2">GND</text>
<text x="153.3" y="133.7">VDD_3V3</text>
<text x="36.6" y="142.3" transform="rotate(90 36.6 142.3)">R86</text>
<text x="39.1" y="142.3" transform="rotate(90 39.1 142.3)">R87</text>
<text x="48.9" y="141.6">PCM_CLK</text>
<text x="63.6" y="141.6">IO=1V8</text>
<text x="78.3" y="141.7">1</text>
<text x="82.6" y="143.3">A1</text>
<text x="102.7" y="143.3">B1</text>
<text x="108.5" y="141.7">20</text>
<text x="133.4" y="142.8">I2S3_SCLK_M0</text>
<text x="153.4" y="142.3" transform="rotate(90 153.4 142.3)">R88</text>
<text x="156" y="142.3" transform="rotate(90 156 142.3)">R89</text>
<text x="226.2" y="141.8">L9</text>
<text x="36.6" y="149.9" transform="rotate(90 36.6 149.9)">NC</text>
<text x="39.1" y="149.9" transform="rotate(90 39.1 149.9)">NC</text>
<text x="48.9" y="144.1">PCM_RX</text>
<text x="48.9" y="146.6">PCM_SYNC</text>
<text x="48.9" y="149.2">PCM_TX</text>
<text x="63.6" y="144.1">IO=1V8</text>
<text x="63.6" y="146.7">IO=1V8</text>
<text x="63.6" y="149.2">IO=1V8</text>
<text x="78.3" y="144.3">3</text>
<text x="78.3" y="146.8">4</text>
<text x="78.3" y="149.4">5</text>
<text x="82.6" y="145.9">A2</text>
<text x="82.6" y="148.4">A3</text>
<text x="102.7" y="148.4">B3</text>
<text x="102.7" y="145.9">B2</text>
<text x="108.5" y="149.4">16</text>
<text x="108.5" y="146.8">17</text>
<text x="108.5" y="144.3">18</text>
<text x="133.2" y="147.9">I2S3_LRCK_M0</text>
<text x="134.2" y="145.4">I2S3_SDI_M0</text>
<text x="153.4" y="149.9" transform="rotate(90 153.4 149.9)">NC</text>
<text x="156" y="149.9" transform="rotate(90 156 149.9)">NC</text>
<text x="226.2" y="144.4">2.2uH</text>
<text x="226.2" y="146.9">IND2520</text>
<text x="226.2" y="149.4">1.32A</text>
<text x="272.9" y="148.6" transform="rotate(-90 272.9 148.6)">VIN_LDO</text>
<text x="275.5" y="148.6" transform="rotate(-90 275.5 148.6)">LPO</text>
<text x="278" y="148.6" transform="rotate(-90 278 148.6)">PCM_OUT</text>
<text x="280.5" y="148.6" transform="rotate(-90 280.5 148.6)">PCM_CLK</text>
<text x="283.1" y="148.6" transform="rotate(-90 283.1 148.6)">PCM_IN</text>
<text x="285.6" y="148.6" transform="rotate(-90 285.6 148.6)">PCM_SYNC</text>
<text x="288.2" y="148.6" transform="rotate(-90 288.2 148.6)">VDD_TCXO</text>
<text x="290.7" y="148.6" transform="rotate(-90 290.7 148.6)">TCXO_IN</text>
<text x="293.2" y="148.6" transform="rotate(-90 293.2 148.6)">GND4</text>
<text x="295.8" y="148.6" transform="rotate(-90 295.8 148.6)">GPS_RF</text>
<text x="298.3" y="148.6" transform="rotate(-90 298.3 148.6)">GND5</text>
<text x="78.3" y="151.9">6</text>
<text x="78.3" y="154.4">7</text>
<text x="82.6" y="151">A4</text>
<text x="82.6" y="153.5">A5</text>
<text x="86.4" y="152">TXB0108PWR</text>
<text x="102.7" y="153.5">B5</text>
<text x="102.7" y="151">B4</text>
<text x="108.5" y="154.4">14</text>
<text x="108.5" y="151.9">15</text>
<text x="133.2" y="150.5">I2S3_SDO_M0</text>
<text x="226.2" y="152">0.08ohm</text>
<text x="271.3" y="154.2" transform="rotate(-90 271.3 154.2)">23</text>
<text x="273.9" y="154.2" transform="rotate(-90 273.9 154.2)">24</text>
<text x="276.4" y="154.2" transform="rotate(-90 276.4 154.2)">25</text>
<text x="278.9" y="154.2" transform="rotate(-90 278.9 154.2)">26</text>
<text x="281.5" y="154.2" transform="rotate(-90 281.5 154.2)">27</text>
<text x="284" y="154.2" transform="rotate(-90 284 154.2)">28</text>
<text x="286.6" y="154.2" transform="rotate(-90 286.6 154.2)">29</text>
<text x="289.1" y="154.2" transform="rotate(-90 289.1 154.2)">30</text>
<text x="291.6" y="154.2" transform="rotate(-90 291.6 154.2)">31</text>
<text x="294.2" y="154.2" transform="rotate(-90 294.2 154.2)">32</text>
<text x="296.7" y="154.2" transform="rotate(-90 296.7 154.2)">33</text>
<text x="8" y="158.1">CAN2_RX_M0</text>
<text x="8.5" y="160.6">CAN2_TX_M0</text>
<text x="40.7" y="156.8">IO=1V8</text>
<text x="40.7" y="159.4">IO=1V8</text>
<text x="78.3" y="157">8</text>
<text x="78.3" y="159.5">9</text>
<text x="82.6" y="156">A6</text>
<text x="82.6" y="158.6">A7</text>
<text x="82.6" y="161.1">A8</text>
<text x="102.7" y="161.1">B8</text>
<text x="102.7" y="158.6">B7</text>
<text x="102.7" y="156">B6</text>
<text x="108.5" y="159.5">12</text>
<text x="108.5" y="157">13</text>
<text x="158.1" y="156.8">CAN2_RX</text>
<text x="158.1" y="159.3">CAN2_TX</text>
<text x="172.8" y="158.1">CAN2_RX</text>
<text x="172.8" y="160.6">CAN2_TX</text>
<text x="220.5" y="160.8" transform="rotate(-90 220.5 160.8)">1</text>
<text x="223.6" y="159.6">C72</text>
<text x="95.1" y="163.9" transform="rotate(-90 95.1 163.9)">GND</text>
<text x="223.6" y="162.1">4.7uF</text>
<text x="223.6" y="164.7">X5R</text>
<text x="223.6" y="167.2">10V</text>
<text x="252.8" y="166.7">VCCIO6-IN</text>
<text x="93.5" y="169.5" transform="rotate(-90 93.5 169.5)">11</text>
<text x="220.5" y="168.2" transform="rotate(-90 220.5 168.2)">2</text>
<text x="223.6" y="169.8">C0402</text>
<text x="258.6" y="173.5" transform="rotate(-90 258.6 173.5)">2</text>
<text x="297.3" y="169.8">R90</text>
<text x="304.4" y="169.7">1</text>
<text x="307.4" y="169.8">NC/0R</text>
<text x="316.8" y="169.7">2</text>
<text x="320.1" y="169.8">R0402</text>
<text x="327.8" y="169.8">5%</text>
<text x="261.7" y="177.4">R91</text>
<text x="261.7" y="179.9">10K</text>
<text x="91.5" y="185">GND</text>
<text x="221.6" y="184.7">CLK_32K</text>
<text x="236.3" y="185">R92</text>
<text x="243.4" y="184.9">1</text>
<text x="246.5" y="185">22R</text>
<text x="255.9" y="184.9">2</text>
<text x="258.6" y="186" transform="rotate(-90 258.6 186)">1</text>
<text x="328.3" y="182.2">PCM_SYNC</text>
<text x="328.3" y="184.7">PCM_TX</text>
<text x="328.3" y="189.8">PCM_RX</text>
<text x="328.3" y="187.3">PCM_CLK</text>
<text x="366.6" y="278.7">Design Name:</text>
<text x="365.9" y="286.9">Rev</text>
<text x="375" y="286.3">Page Name:</text>
<text x="411.1" y="286.6">Size</text>
<text x="341" y="294">Date:</text>
<text x="351.1" y="294">Monday, May 05, 2025</text>
<text x="366.9" y="289.4">1.0</text>
<text x="384.4" y="289.2">07.WIFI</text>
<text x="392" y="294">Sheet</text>
<text x="402.2" y="294">8</text>
<text x="408.5" y="294">of</text>
<text x="411.8" y="289.9">A3</text>
<text x="413.6" y="294">1</text>
</g>
<g font-size="1.8">
<text x="44.1" y="1.9">5</text>
<text x="127" y="1.9">4</text>
<text x="210" y="1.9">3</text>
<text x="292.9" y="1.9">2</text>
<text x="375.9" y="1.9">1</text>
<text x=".7" y="40.6">D</text>
<text x="418" y="40.6">D</text>
<text x=".7" y="113.6">C</text>
<text x="418" y="113.6">C</text>
<text x=".7" y="186.6">B</text>
<text x="418" y="186.6">B</text>
<text x=".7" y="259.5">A</text>
<text x="418" y="259.5">A</text>
<text x="44.1" y="296.3">5</text>
<text x="127" y="296.3">4</text>
<text x="210" y="296.3">3</text>
<text x="292.9" y="296.3">2</text>
<text x="375.9" y="296.3">1</text>
</g>
</svg>
